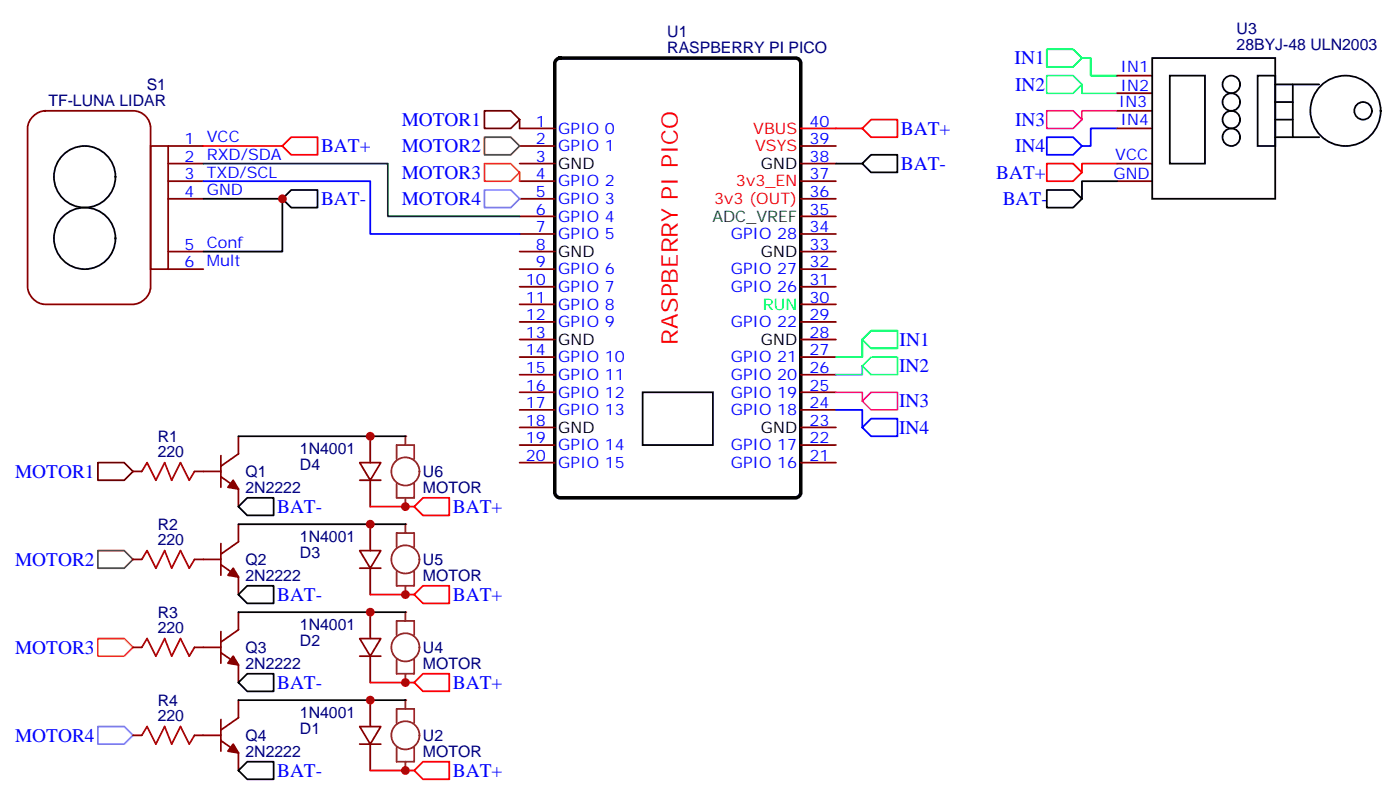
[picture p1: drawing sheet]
<svg xmlns="http://www.w3.org/2000/svg" width="281mm" height="160mm" viewBox="0 0 281 160" stroke-linecap="round" stroke-linejoin="round" font-family="sans-serif">
<path d="M111.6 12.1l.8-.5h47.3a1.06 1.06 0 0 1 1.1 1.1v86.1a1.13 1.13 0 0 1-1.1 1h-47.3a1.13 1.13 0 0 1-1-1v-86.1z" fill="none" stroke="#000" stroke-width=".71"/>
<g fill="none" stroke="#870000" stroke-width=".35">
<path d="M224.3 15.2h7M224.3 18.7h7M6.7 23.3a3.6 3.6 0 0 1 2.4-1.1h17.6a3.5 3.5 0 0 1 3.5 3.6v31.7a3.8 3.8 0 0 1-3.5 3.5h-17.6a3.8 3.8 0 0 1-3.6-3.5v-31.7a3.5 3.5 0 0 1 1.2-2.5zM30.2 29.3h3.6v24.7h-3.6zM33.8 29.3h7M33.8 32.8h7M33.8 36.3h7M33.8 39.9h7M104.3 25.8h7.1M104.3 29.3h7.1M104.3 32.8h7.1M104.3 36.3h7.1"/>
<path d="M104.3 39.9h7.1M160.8 29.3h7M160.8 32.8h7M160.8 36.3h7M160.8 39.9h7M224.3 25.8h7M224.3 32.8h7M224.3 36.3h7M224.3 22.2h7M33.8 50.4h7M33.8 54h7M104.3 43.4h7.1"/>
<path d="M104.3 46.9h7.1M104.3 50.4h7.1M104.3 54h7.1M104.3 57.5h7.1M160.8 43.4h7M160.8 46.9h7M160.8 50.4h7M160.8 54h7M160.8 57.5h7M104.3 61h7.1M104.3 64.6h7.1M104.3 68.1h7.1"/>
<path d="M104.3 71.6h7.1M104.3 75.1h7.1M104.3 78.7h7.1M160.8 61h7M160.8 64.6h7M160.8 68.1h7M160.8 71.6h7M160.8 75.1h7M160.8 78.7h7M26.7 94.5h1.8M39.1 94.5h5.2M44.3 95.6l3.6 2.5v3.5"/>
<path d="M44.3 91.4v6.3M47.9 87.5v3.5l-3.6 2.5M104.3 82.2h7.1M104.3 85.7h7.1M104.3 89.3h7.1M104.3 92.8h7.1M160.8 82.2h7M160.8 85.7h7M160.8 89.3h7M160.8 92.8h7M26.7 112.2h1.8M39.1 112.2h5.2"/>
<path d="M44.3 113.2l3.6 2.5v3.5M44.3 109v6.4M47.9 105.1v3.6l-3.6 2.4M26.7 129.8h1.8M39.1 129.8h5.2M44.3 130.9l3.6 2.5v3.5M44.3 126.6v6.4M47.9 122.8v3.5l-3.6 2.5M26.7 147.5h1.8M39.1 147.5h5.2M44.3 148.5l3.6 2.5v3.5M44.3 144.3v6.3"/>
<path d="M47.9 140.4v3.5l-3.6 2.5"/>
</g>
<path d="M40.8 29.3h15.9M58.5 27.5h5.2v3.5h-5.2l-1.8-1.7zM160.8 25.8h12.3M173.1 25.8l1.8-1.8h5.3v3.5h-5.3zM210.1 32.8h5.3l1.8 1.8-1.8 1.7h-5.3zM224.3 32.8h-7.1v1.8" fill="none" stroke="#f00" stroke-width=".35"/>
<g fill="none" stroke="#000" stroke-width=".35">
<path d="M231.3 11.6h24.7v28.3h-24.7zM234.8 15.2h7.1v17.6h-7.1zM252.5 15.2h3.5v14.1h-3.5zM256 16.9h8.8M259.5 16.9v10.6M40.8 39.9h15.9v10.5h-15.9M58.5 38.1h5.2v3.5h-5.2l-1.8-1.7zM167.8 32.8h5.3M173.1 32.8l1.8-1.8h5.3v3.6h-5.3zM210.1 38.1h5.3l1.8 1.8-1.8 1.7h-5.3zM224.3 36.3h-7.1v3.6M256 20.5h3.5"/>
<path d="M256 24h3.5M256 27.5h8.8M129 78.7h14.1v10.6h-14.1zM49.6 99.8h5.3v3.6h-5.3l-1.7-1.8zM49.6 117.5h5.3v3.5h-5.3l-1.7-1.8zM49.6 135.1h5.3v3.5h-5.3l-1.7-1.7zM49.6 152.8h5.3v3.5h-5.3l-1.7-1.8z"/>
<circle cx="247.2" cy="16.9" r="1.76"/>
<circle cx="17" cy="35.5" r="6.2"/>
<circle cx="247.2" cy="20.5" r="1.76"/>
<circle cx="247.2" cy="24" r="1.76"/>
<circle cx="247.2" cy="27.5" r="1.76"/>
<circle cx="270.1" cy="22.2" r="7.1"/>
<circle cx="273.6" cy="22.2" r="1.76"/>
<circle cx="17" cy="47.8" r="6.2"/>
</g>
<path d="M210.1 9.9h5.3l1.8 1.7-1.8 1.8h-5.3zM217.2 11.6h1.8v3.6h5.3M173.1 68.1l1.8-1.8h5.3v3.5h-5.3zM173.1 68.1v3.5h-5.3" fill="none" stroke="#0f0" stroke-width=".35"/>
<path d="M210.1 15.2h5.3l1.8 1.7-1.8 1.8h-5.3zM217.2 16.9v1.8h7.1M174.9 71.6h5.3v3.5h-5.3l-1.8-1.7z" fill="none" stroke="#0ff" stroke-width=".35"/>
<path d="M210.1 22.2h5.3l1.8 1.8-1.8 1.8h-5.3zM224.3 22.2h-7.1v1.8M167.8 78.7h5.3v1.7M173.1 80.4l1.8-1.7h5.3v3.5h-5.3z" fill="none" stroke="#f0f" stroke-width=".35"/>
<path d="M40.8 36.3h33.5v10.6h30M210.1 27.5h5.3l1.8 1.8-1.8 1.7h-5.3zM224.3 25.8h-5.3v3.5h-1.8M167.8 82.2h5.3v3.5M174.9 84h5.3v3.5h-5.3l-1.8-1.8z" fill="none" stroke="#00f" stroke-width=".35"/>
<path d="M173.1 73.4v1.7h-5.3" fill="none" stroke="#0cf" stroke-width=".35"/>
<path d="M40.8 32.8h37.1v10.6h26.4" fill="none" stroke="#008700" stroke-width=".35"/>
<path d="M97.3 22.2h5.3l1.7 1.8-1.7 1.8h-5.3zM19.6 92.8h5.3l1.8 1.7-1.8 1.8h-5.3z" fill="none" stroke="#600" stroke-width=".35"/>
<path d="M97.3 27.5h5.3l1.7 1.8-1.7 1.7h-5.3zM19.6 110.4h5.3l1.8 1.8-1.8 1.7h-5.3z" fill="none" stroke="#660" stroke-width=".35"/>
<path d="M97.3 32.8h5.3l1.7 1.8-1.7 1.7h-5.3zM104.3 34.6v1.7M19.6 128.1h5.3l1.8 1.7-1.8 1.8h-5.3z" fill="none" stroke="#f90" stroke-width=".35"/>
<path d="M97.3 38.1h5.3l1.7 1.8-1.7 1.7h-5.3zM19.6 145.7h5.3l1.8 1.8-1.8 1.7h-5.3z" fill="none" stroke="#96f" stroke-width=".35"/>
<path d="M104.3 24v1.8" fill="none" stroke="#630" stroke-width=".35"/>
<g fill="#870000" stroke="#870000" stroke-width=".35">
<path d="M46.8 96.3l1.1 1.8-2.1-.4z"/>
<path d="M46.8 113.9l1.1 1.8-2.1-.3z"/>
<path d="M46.8 131.6l1.1 1.8-2.1-.4z"/>
<path d="M46.8 149.2l1.1 1.8-2.1-.4z"/>
</g>
<path d="M28.5 94.5l1-1.7 1.8 3.5 1.8-3.5 1.4 3.5 1.7-3.5 1.8 3.5 1.1-1.8M28.5 112.2l1-1.8 1.8 3.5 1.8-3.5 1.4 3.5 1.7-3.5 1.8 3.5 1.1-1.7M28.5 129.8l1-1.7 1.8 3.5 1.8-3.5 1.4 3.5 1.7-3.5 1.8 3.5 1.1-1.8M28.5 147.5l1-1.8 1.8 3.5 1.8-3.5 1.4 3.5 1.7-3.5 1.8 3.5 1.1-1.7" fill="none" stroke="#a10000" stroke-width=".35"/>
<g fill="none" stroke="#8c2424" stroke-width=".35">
<path d="M79.6 145v-2.8h3.5v2.8M79.6 149.9v2.9h3.5v-2.9M81.4 140.4v1.8M81.4 152.8v1.7"/>
<circle cx="81.4" cy="147.5" r="2.82"/>
</g>
<g fill="#8c2424">
<circle cx="81.4" cy="140.4" r=".18"/>
<circle cx="81.4" cy="154.5" r=".18"/>
</g>
<g fill="none" stroke="#8c2424" stroke-width=".35">
<path d="M79.6 127.4v-2.9h3.5v2.9M79.6 132.3v2.8h3.5v-2.8M81.4 122.8v1.7M81.4 135.1v1.8"/>
<circle cx="81.4" cy="129.8" r="2.82"/>
</g>
<g fill="#8c2424">
<circle cx="81.4" cy="122.8" r=".18"/>
<circle cx="81.4" cy="136.9" r=".18"/>
</g>
<g fill="none" stroke="#8c2424" stroke-width=".35">
<path d="M79.6 109.7v-2.8h3.5v2.8M79.6 114.7v2.8h3.5v-2.8M81.4 105.1v1.8M81.4 117.5v1.7"/>
<circle cx="81.4" cy="112.2" r="2.82"/>
</g>
<g fill="#8c2424">
<circle cx="81.4" cy="105.1" r=".18"/>
<circle cx="81.4" cy="119.2" r=".18"/>
</g>
<g fill="none" stroke="#8c2424" stroke-width=".35">
<path d="M79.6 92.1v-2.8h3.5v2.8M79.6 97v2.8h3.5v-2.8M81.4 87.5v1.8M81.4 99.8v1.8"/>
<circle cx="81.4" cy="94.5" r="2.82"/>
</g>
<g fill="#8c2424">
<circle cx="81.4" cy="87.5" r=".18"/>
<circle cx="81.4" cy="101.6" r=".18"/>
</g>
<path d="M47.9 87.5h33.5M47.9 105.1h33.5M47.9 122.8h33.5M47.9 140.4h33.5" fill="none" stroke="#000" stroke-width=".35"/>
<g fill="none" stroke="#870000" stroke-width=".35">
<path d="M72.2 92.8h4.2l-2.1 3.5zM72.2 96.3h4.2M74.3 87.5v5.3M74.3 96.3v5.3M72.2 110.4h4.2l-2.1 3.5zM72.2 113.9h4.2M74.3 105.1v5.3M74.3 113.9v5.3M72.2 128.1h4.2l-2.1 3.5zM72.2 131.6h4.2M74.3 122.8v5.3M74.3 131.6v5.3"/>
<path d="M72.2 145.7h4.2l-2.1 3.5zM72.2 149.2h4.2M74.3 140.4v5.3M74.3 149.2v5.3"/>
</g>
<path d="M84.9 99.8h5.3v3.6h-5.3l-1.8-1.8zM74.3 101.6h8.8M74.3 119.2h8.8M83.1 119.2l1.8-1.7h5.3v3.5h-5.3zM74.3 136.9h8.8M84.9 135.1h5.3v3.5h-5.3l-1.8-1.7zM74.3 154.5h8.8M84.9 152.8h5.3v3.5h-5.3l-1.8-1.8z" fill="none" stroke="#f00" stroke-width=".35"/>
<g fill="#c00">
<circle cx="56.7" cy="39.9" r=".88"/>
<circle cx="74.3" cy="87.5" r=".88"/>
<circle cx="74.3" cy="105.1" r=".88"/>
<circle cx="74.3" cy="122.8" r=".88"/>
<circle cx="74.3" cy="140.4" r=".88"/>
<circle cx="81.4" cy="154.5" r=".88"/>
<circle cx="81.4" cy="136.9" r=".88"/>
<circle cx="81.4" cy="119.2" r=".88"/>
<circle cx="81.4" cy="101.6" r=".88"/>
</g>
<text font-size="4.6" fill="#f00" x="136.1" y="69.1" transform="rotate(-90 136.1 69.1)">RASPBERRY PI PICO</text>
<g font-size="3.9" fill="#00f">
<text x="203.7" y="12.9">IN1</text>
<text x="203.8" y="18.2">IN2</text>
<text x="80.6" y="25.2">MOTOR1</text>
<text x="180.9" y="27">BAT+</text>
<text x="203.8" y="25.2">IN3</text>
<text x="64.5" y="30.5">BAT+</text>
<text x="80.6" y="30.5">MOTOR2</text>
<text x="80.6" y="35.8">MOTOR3</text>
<text x="180.9" y="34.1">BAT-</text>
<text x="200" y="35.8">BAT+</text>
<text x="203.8" y="30.5">IN4</text>
<text x="64.5" y="41.1">BAT-</text>
<text x="80.6" y="41.1">MOTOR4</text>
<text x="201.3" y="41.1">BAT-</text>
<text x="180.6" y="69.3">IN1</text>
<text x="180.5" y="74.6">IN2</text>
<text x="180.5" y="81.7">IN3</text>
<text x="180.5" y="87">IN4</text>
<text x="3" y="95.8">MOTOR1</text>
<text x="55.6" y="102.9">BAT-</text>
<text x="90.9" y="102.9">BAT+</text>
<text x="3" y="113.4">MOTOR2</text>
<text x="55.6" y="120.5">BAT-</text>
<text x="90.9" y="120.5">BAT+</text>
<text x="3" y="131.1">MOTOR3</text>
<text x="55.6" y="138.1">BAT-</text>
<text x="90.9" y="138.1">BAT+</text>
<text x="3" y="148.7">MOTOR4</text>
<text x="55.6" y="155.8">BAT-</text>
<text x="90.9" y="155.8">BAT+</text>
</g>
<g font-size="3.2" fill="#000080">
<text x="134" y="10.6">RASPBERRY PI PICO</text>
<text x="134" y="7.4">U1</text>
<text x="248.3" y="10.1">28BYJ-48 ULN2003</text>
<text x="248.3" y="6.8">U3</text>
<text x="29.5" y="18">S1</text>
<text x="9.7" y="21.2">TF-LUNA LIDAR</text>
<text x="31.7" y="88.6">R1</text>
<text x="31.7" y="91.7">220</text>
<text x="49.3" y="95.7">Q1</text>
<text x="60.2" y="91">1N4001</text>
<text x="60.2" y="94.2">D4</text>
<text x="84.9" y="95.7">U6</text>
<text x="49.3" y="98.8">2N2222</text>
<text x="84.9" y="98.9">MOTOR</text>
<text x="31.7" y="106.2">R2</text>
<text x="31.7" y="109.4">220</text>
<text x="49.3" y="113.3">Q2</text>
<text x="60.2" y="108.7">1N4001</text>
<text x="60.2" y="111.8">D3</text>
<text x="84.9" y="113.3">U5</text>
<text x="49.3" y="116.5">2N2222</text>
<text x="84.9" y="116.5">MOTOR</text>
<text x="31.7" y="123.9">R3</text>
<text x="31.7" y="127">220</text>
<text x="49.3" y="131">Q3</text>
<text x="60.2" y="126.3">1N4001</text>
<text x="60.2" y="129.5">D2</text>
<text x="84.9" y="131">U4</text>
<text x="49.3" y="134.1">2N2222</text>
<text x="84.9" y="134.1">MOTOR</text>
<text x="31.7" y="141.5">R4</text>
<text x="60.2" y="143.9">1N4001</text>
<text x="31.7" y="144.6">220</text>
<text x="49.3" y="148.6">Q4</text>
<text x="60.2" y="147.1">D1</text>
<text x="84.9" y="148.6">U2</text>
<text x="49.3" y="151.8">2N2222</text>
<text x="84.9" y="151.8">MOTOR</text>
</g>
<g font-size="3.2" fill="#00f">
<text x="225" y="14.5">IN1</text>
<text x="224.6" y="21.5">IN3</text>
<text x="225" y="18.3">IN2</text>
<text x="37" y="28.9">1</text>
<text x="41.5" y="28.6">VCC</text>
<text x="107.6" y="25.4">1</text>
<text x="107.6" y="28.9">2</text>
<text x="112.1" y="26.8">GPIO 0</text>
<text x="162.5" y="28.9">39</text>
<text x="162.5" y="25.4">40</text>
<text x="225" y="25">IN4</text>
<text x="37" y="32.5">2</text>
<text x="37" y="36">3</text>
<text x="41.5" y="32.1">RXD/SDA</text>
<text x="41.5" y="35.6">TXD/SCL</text>
<text x="107.6" y="32.5">3</text>
<text x="107.6" y="36">4</text>
<text x="112.1" y="30.3">GPIO 1</text>
<text x="162.5" y="36">37</text>
<text x="162.5" y="32.5">38</text>
<text x="223.6" y="36">GND</text>
<text x="223.9" y="32.1">VCC</text>
<text x="37" y="39.5">4</text>
<text x="41.5" y="39.2">GND</text>
<text x="107.6" y="39.5">5</text>
<text x="112.1" y="37.4">GPIO 2</text>
<text x="112.1" y="40.9">GPIO 3</text>
<text x="162.5" y="39.5">36</text>
<text x="107.6" y="43">6</text>
<text x="107.6" y="46.6">7</text>
<text x="112.1" y="44.5">GPIO 4</text>
<text x="112.1" y="48">GPIO 5</text>
<text x="146.7" y="48">GPIO 28</text>
<text x="162.5" y="46.6">34</text>
<text x="162.5" y="43">35</text>
<text x="37" y="50.1">5</text>
<text x="37" y="53.6">6</text>
<text x="41.5" y="49.7">Conf</text>
<text x="41.5" y="53.3">Mult</text>
<text x="107.6" y="50.1">8</text>
<text x="107.6" y="53.6">9</text>
<text x="162.5" y="53.6">32</text>
<text x="162.5" y="50.1">33</text>
<text x="105.6" y="57.2">10</text>
<text x="112.1" y="55">GPIO 6</text>
<text x="112.1" y="58.6">GPIO 7</text>
<text x="146.7" y="58.6">GPIO 26</text>
<text x="146.7" y="55">GPIO 27</text>
<text x="162.5" y="57.2">31</text>
<text x="105.6" y="60.7">11</text>
<text x="105.6" y="64.2">12</text>
<text x="112.1" y="62.1">GPIO 8</text>
<text x="112.1" y="65.6">GPIO 9</text>
<text x="146.7" y="65.6">GPIO 22</text>
<text x="162.5" y="64.2">29</text>
<text x="162.5" y="60.7">30</text>
<text x="105.6" y="67.7">13</text>
<text x="105.6" y="71.3">14</text>
<text x="162.5" y="71.3">27</text>
<text x="162.5" y="67.7">28</text>
<text x="105.6" y="74.8">15</text>
<text x="112.1" y="72.7">GPIO 10</text>
<text x="112.1" y="76.2">GPIO 11</text>
<text x="146.7" y="76.2">GPIO 20</text>
<text x="146.7" y="72.7">GPIO 21</text>
<text x="162.5" y="74.8">26</text>
<text x="105.6" y="78.3">16</text>
<text x="105.6" y="81.8">17</text>
<text x="112.1" y="79.7">GPIO 12</text>
<text x="112.1" y="83.3">GPIO 13</text>
<text x="146.7" y="83.3">GPIO 18</text>
<text x="146.7" y="79.7">GPIO 19</text>
<text x="162.5" y="81.8">24</text>
<text x="162.5" y="78.3">25</text>
<text x="105.6" y="85.4">18</text>
<text x="105.6" y="88.9">19</text>
<text x="162.5" y="88.9">22</text>
<text x="162.5" y="85.4">23</text>
<text x="105.6" y="92.4">20</text>
<text x="112.1" y="90.3">GPIO 14</text>
<text x="112.1" y="93.8">GPIO 15</text>
<text x="146.7" y="93.8">GPIO 16</text>
<text x="146.7" y="90.3">GPIO 17</text>
<text x="162.5" y="92.4">21</text>
</g>
<g font-size="3.2" fill="#f00">
<text x="151.2" y="26.8">VBUS</text>
<text x="151.6" y="30.3">VSYS</text>
<text x="143.4" y="40.9">3v3 (OUT)</text>
<text x="147.8" y="37.4">3v3_EN</text>
</g>
<g font-size="3.2">
<text x="112.1" y="33.9">GND</text>
<text x="152.8" y="33.9">GND</text>
<text x="112.1" y="51.5">GND</text>
<text x="152.8" y="51.5">GND</text>
<text x="112.1" y="69.1">GND</text>
<text x="152.8" y="69.1">GND</text>
<text x="112.1" y="86.8">GND</text>
<text x="152.8" y="86.8">GND</text>
</g>
<text font-size="3.2" fill="#060" x="143" y="44.5">ADC_VREF</text>
<text font-size="3.2" fill="#0f0" x="153.2" y="62.1">RUN</text>
</svg>
